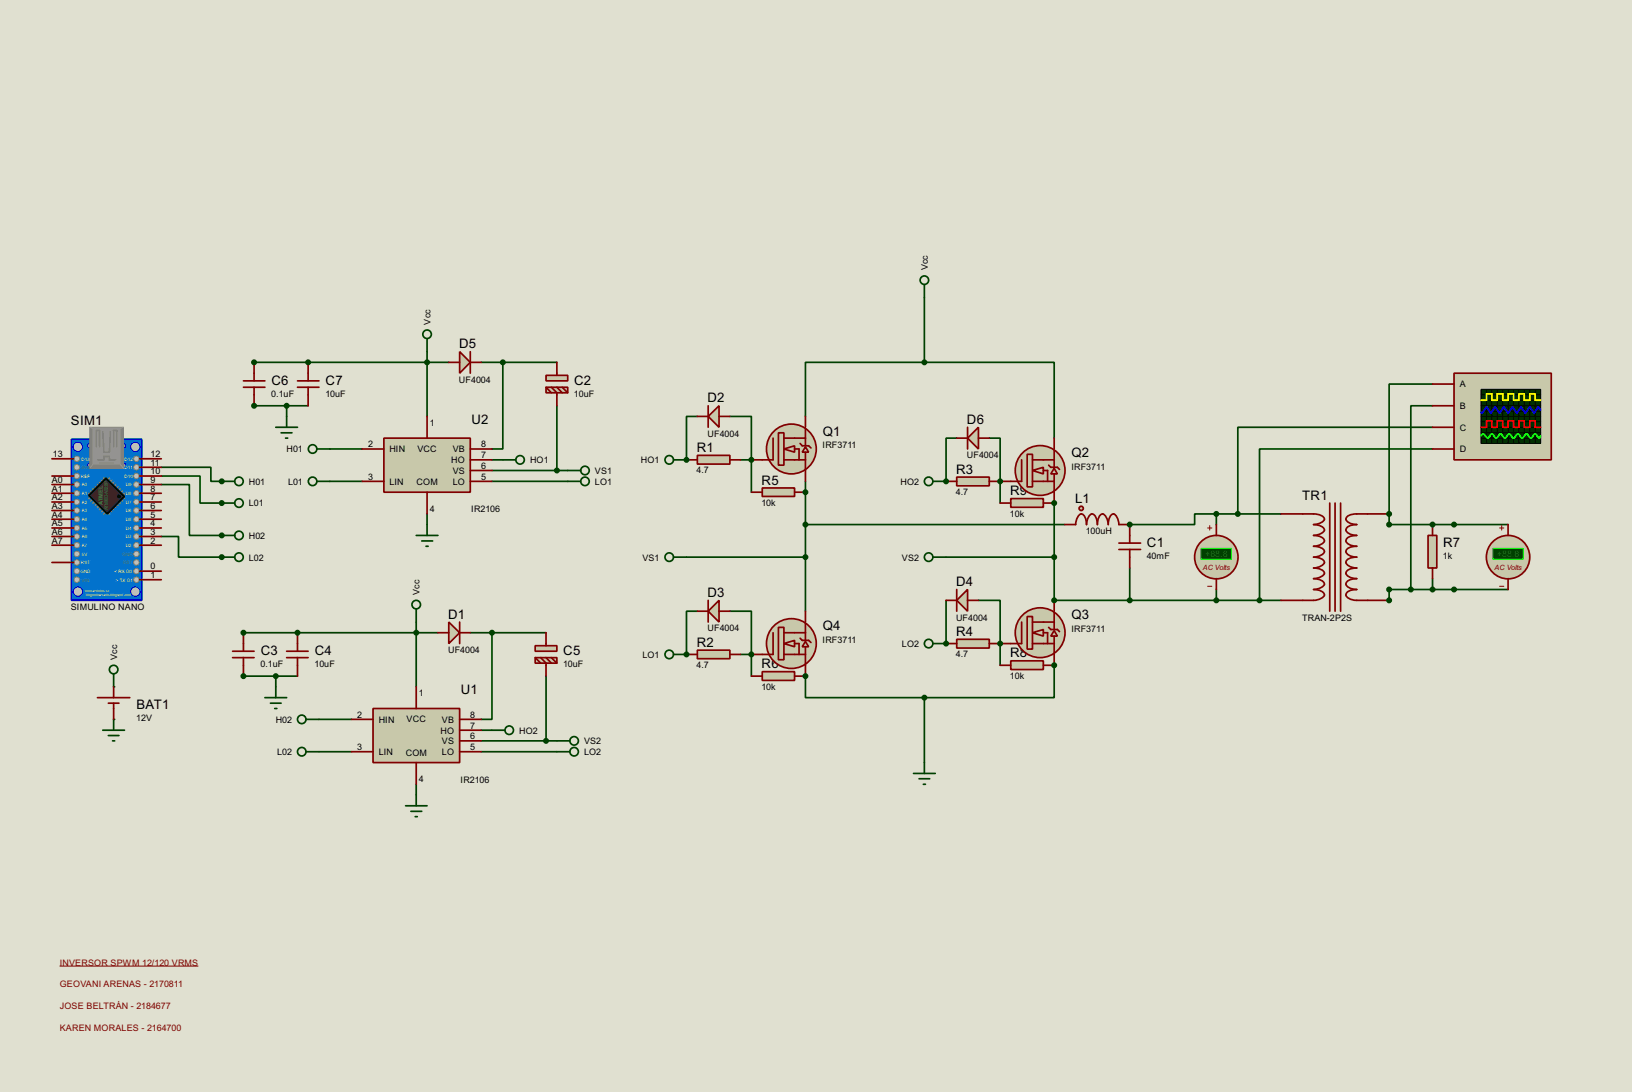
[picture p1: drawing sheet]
<svg xmlns="http://www.w3.org/2000/svg" width="383mm" height="256mm" viewBox="0 0 383 256" stroke-linecap="round" stroke-linejoin="round" font-family="sans-serif">
<path d="M0 0h383.5v256.5h-383.5z" fill="#e0e0d0"/>
<g fill="#004000">
<circle cx="59.7" cy="95.3" r=".2"/>
<circle cx="59.7" cy="85.1" r=".2"/>
</g>
<path d="M59.7 85.1h12.7" fill="none" stroke="#004000" stroke-width=".4"/>
<circle cx="72.4" cy="85.1" r=".2" fill="#004000"/>
<g fill="none" stroke="#004000" stroke-width=".4">
<path d="M59.7 95.3h12.7M67.4 95.3v2.5M72.4 85.1h33.1M100.4 82.6v15.2M113.1 85.1h17.8M118.2 85.1v20.4h-2.6M130.9 95.3v15.2M77.5 105.5h7.6M77.5 113.1h7.6M115.6 110.5h17.8M115.6 113.1h17.8M115.6 108h2.6"/>
<path d="M100.4 120.7v2.5"/>
</g>
<g fill="#004000">
<circle cx="26.7" cy="161.3" r=".2"/>
<circle cx="26.7" cy="169" r=".2"/>
<circle cx="57.2" cy="158.8" r=".2"/>
<circle cx="57.2" cy="148.6" r=".2"/>
</g>
<path d="M57.2 148.6h12.7" fill="none" stroke="#004000" stroke-width=".4"/>
<circle cx="69.9" cy="148.6" r=".2" fill="#004000"/>
<g fill="none" stroke="#004000" stroke-width=".4">
<path d="M37.9 109.8h11.7v3.3h2.5M57.2 158.8h12.7M64.8 158.8v2.5M69.9 148.6h33M97.8 146.1v15.2M110.5 148.6h17.8M115.6 148.6v20.4h-2.5M128.3 158.8v15.2M75 169h7.6M75 176.6h7.6M113.1 174h17.8M113.1 176.6h17.8"/>
<path d="M113.1 171.5h2.5M97.8 184.2v2.5"/>
</g>
<circle cx="52.1" cy="113.1" r=".2" fill="#004000"/>
<path d="M37.9 111.8h9.1v6.4h5.1" fill="none" stroke="#004000" stroke-width=".4"/>
<circle cx="52.1" cy="118.2" r=".2" fill="#004000"/>
<path d="M37.9 113.8h6.6v12h7.6" fill="none" stroke="#004000" stroke-width=".4"/>
<circle cx="52.1" cy="125.8" r=".2" fill="#004000"/>
<path d="M37.9 126h4.1v4.9h10.1" fill="none" stroke="#004000" stroke-width=".4"/>
<g fill="#004000">
<circle cx="52.1" cy="130.9" r=".2"/>
<circle cx="161.3" cy="108" r=".2"/>
</g>
<path d="M163.9 97.8h-2.6v10.2" fill="none" stroke="#004000" stroke-width=".4"/>
<g fill="#004000">
<circle cx="161.3" cy="108" r=".2"/>
<circle cx="222.3" cy="113.1" r=".2"/>
</g>
<path d="M224.8 102.9h-2.5v10.2" fill="none" stroke="#004000" stroke-width=".4"/>
<g fill="#004000">
<circle cx="222.3" cy="113.1" r=".2"/>
<circle cx="222.3" cy="151.2" r=".2"/>
</g>
<path d="M222.3 141v10.2" fill="none" stroke="#004000" stroke-width=".4"/>
<g fill="#004000">
<circle cx="222.3" cy="151.2" r=".2"/>
<circle cx="161.3" cy="153.7" r=".2"/>
</g>
<path d="M163.9 143.6h-2.6v10.1" fill="none" stroke="#004000" stroke-width=".4"/>
<circle cx="161.3" cy="153.7" r=".2" fill="#004000"/>
<path d="M171.5 97.8h5.1v10.2M174 108h2.6M176.6 108v7.6M217.2 163.9v15.2" fill="none" stroke="#004000" stroke-width=".4"/>
<g fill="#004000">
<circle cx="176.6" cy="108" r=".2"/>
<circle cx="235" cy="113.1" r=".2"/>
</g>
<path d="M232.5 102.9h2.5v15.3" fill="none" stroke="#004000" stroke-width=".4"/>
<g fill="#004000">
<circle cx="235" cy="113.1" r=".2"/>
<circle cx="247.7" cy="118.2" r=".2"/>
<circle cx="235" cy="151.2" r=".2"/>
</g>
<path d="M229.9 141h5.1v15.3" fill="none" stroke="#004000" stroke-width=".4"/>
<circle cx="235" cy="151.2" r=".2" fill="#004000"/>
<path d="M247.7 156.3v7.6h-30.5" fill="none" stroke="#004000" stroke-width=".4"/>
<circle cx="247.7" cy="156.3" r=".2" fill="#004000"/>
<path d="M171.5 143.6h5.1v10.1M174 153.7h2.6M176.6 153.7v5.1" fill="none" stroke="#004000" stroke-width=".4"/>
<circle cx="176.6" cy="153.7" r=".2" fill="#004000"/>
<path d="M189.3 158.8v5.1h27.9" fill="none" stroke="#004000" stroke-width=".4"/>
<circle cx="189.3" cy="158.8" r=".2" fill="#004000"/>
<path d="M336.6 95.3h-5.1v43.2h-5.1" fill="none" stroke="#004000" stroke-width=".4"/>
<circle cx="265.5" cy="123.2" r=".2" fill="#004000"/>
<path d="M265.5 123.2h15.2v-2.5h5.1v2.5" fill="none" stroke="#004000" stroke-width=".4"/>
<circle cx="326.4" cy="141" r=".2" fill="#004000"/>
<path d="M326.4 138.5v2.5" fill="none" stroke="#004000" stroke-width=".4"/>
<circle cx="326.4" cy="120.7" r=".2" fill="#004000"/>
<path d="M336.6 90.2h-10.2v33h15.3M341.7 138.5h12.7" fill="none" stroke="#004000" stroke-width=".4"/>
<circle cx="336.6" cy="123.2" r=".2" fill="#004000"/>
<path d="M217.2 69.9v15.2M217.2 85.1h30.5v17.8M217.2 85.1h-27.9v12.7M189.3 113.1v2.5M285.8 138.5v2.5M331.5 138.5h10.2M336.6 135.9v2.6M341.7 123.2h12.7" fill="none" stroke="#004000" stroke-width=".4"/>
<circle cx="189.3" cy="115.6" r=".2" fill="#004000"/>
<path d="M189.3 115.6v28M161.3 130.9h28M189.3 123.2h60.9" fill="none" stroke="#004000" stroke-width=".4"/>
<circle cx="247.7" cy="141" r=".2" fill="#004000"/>
<path d="M247.7 118.2v22.8h53.3M336.6 100.4h-45.7v20.3M336.6 105.5h-40.6v35.5M222.3 130.9h25.4M265.5 133.4v7.6M285.8 120.7h15.2" fill="none" stroke="#004000" stroke-width=".4"/>
<path d="M163.9 107h7.6v2h-7.6z" fill="#c8c8aa" stroke="#800000" stroke-width=".4"/>
<path d="M161.3 108h2.6M171.5 108h2.5" fill="none" stroke="#800000" stroke-width=".4"/>
<path d="M163.9 152.7h7.6v2h-7.6z" fill="#c8c8aa" stroke="#800000" stroke-width=".4"/>
<path d="M57.2 89.5h5.1M57.2 91h5.1M59.7 85.1v4.4M59.7 91v4.3M69.9 89.5h5.1M69.9 91h5.1M72.4 85.1v4.4M72.4 91v4.3M161.3 153.7h2.6M171.5 153.7h2.5" fill="none" stroke="#800000" stroke-width=".4"/>
<g fill="none" stroke="#004000" stroke-width=".4">
<path d="M100.4 79.6v3M67.4 97.8v2.6M64.8 100.4h5.1M66.1 101.7h2.5M67.1 102.9h.5M74.5 105.5h3M118.2 108h3M133.4 113.1h3.1M133.4 110.5h3.1M158.3 108h3M97.8 125.8h5.1M99.1 127.1h2.6"/>
<path d="M100.1 128.3h.5M100.4 123.2v2.6M158.3 130.9h3M158.3 153.7h3"/>
<circle cx="100.3" cy="78.5" r="1"/>
<circle cx="73.4" cy="105.5" r="1"/>
<circle cx="122.2" cy="108" r="1"/>
<circle cx="137.4" cy="113.1" r="1"/>
<circle cx="137.4" cy="110.5" r="1"/>
<circle cx="157.2" cy="108" r="1"/>
<circle cx="157.2" cy="130.9" r="1"/>
<circle cx="157.2" cy="153.7" r="1"/>
</g>
<g fill="#004000" stroke="#004000" stroke-width=".4">
<circle cx="59.7" cy="95.3" r=".5"/>
<circle cx="59.7" cy="85.1" r=".5"/>
<circle cx="72.4" cy="85.1" r=".5"/>
<circle cx="100.3" cy="85.1" r=".5"/>
<circle cx="67.3" cy="95.3" r=".5"/>
<circle cx="130.8" cy="110.5" r=".5"/>
<circle cx="118.1" cy="85.1" r=".5"/>
</g>
<path d="M108 82.6l2.5 2.5-2.5 2.6z" fill="#c8c8aa" stroke="#800000" stroke-width=".4"/>
<path d="M105.5 85.1h2.5M110.5 82.6v5.1M110.5 85.1h2.6" fill="none" stroke="#800000" stroke-width=".4"/>
<g fill="#c8c8aa" stroke="#800000" stroke-width=".4">
<path d="M128.3 88.2h5.1v1.3h-5.1z"/>
<path d="M128.3 91h5.1v1.3h-5.1z"/>
</g>
<path d="M128.3 91l1.3 1.3M129.6 91l1.3 1.3v3M130.9 85.1v3.1M130.9 91l1.2 1.3M132.1 91l1.3 1.3" fill="none" stroke="#800000" stroke-width=".4"/>
<g fill="none" stroke="#004000" stroke-width=".4">
<path d="M74.5 113.1h3"/>
<circle cx="73.4" cy="113.1" r="1"/>
</g>
<path d="M90.2 102.9h20.3v12.7h-20.3z" fill="#c8c8aa" stroke="#800000" stroke-width=".4"/>
<path d="M100.4 97.8v5.1M85.1 105.5h5.1M85.1 113.1h5.1M100.4 115.6v5.1M110.5 105.5h5.1M110.5 113.1h5.1M110.5 108h5.1M110.5 110.5h5.1M22.9 163.9h7.6M25.5 165.2h2.5M26.7 161.3v2.6M26.7 165.2v3.8" fill="none" stroke="#800000" stroke-width=".4"/>
<g fill="none" stroke="#004000" stroke-width=".4">
<path d="M52.1 113.1h3.1M52.1 118.2h3.1M26.7 158.3v3M24.2 171.5h5.1M25.5 172.8h2.5M26.5 174h.5M26.7 169v2.5"/>
<circle cx="56.1" cy="118.2" r="1"/>
<circle cx="56.1" cy="113.1" r="1"/>
<circle cx="26.7" cy="157.3" r="1"/>
</g>
<path d="M224.8 112.1h7.7v2h-7.7z" fill="#c8c8aa" stroke="#800000" stroke-width=".4"/>
<path d="M222.3 113.1h2.5M232.5 113.1h2.5" fill="none" stroke="#800000" stroke-width=".4"/>
<path d="M224.8 150.2h7.7v2h-7.7z" fill="#c8c8aa" stroke="#800000" stroke-width=".4"/>
<path d="M54.7 153h5M54.7 154.5h5M57.2 148.6v4.4M57.2 154.5v4.3M67.4 153h5M67.4 154.5h5M69.9 148.6v4.4M69.9 154.5v4.3M222.3 151.2h2.5M232.5 151.2h2.5" fill="none" stroke="#800000" stroke-width=".4"/>
<g fill="none" stroke="#004000" stroke-width=".4">
<path d="M219.3 113.1h3M219.3 130.9h3M97.8 143.1v3M219.3 151.2h3M62.3 163.9h5.1M63.6 165.2h2.5M64.6 166.4h.5M64.8 161.3v2.6M71.9 169h3.1M115.6 171.5h3.1M130.9 176.6h3M130.9 174h3"/>
<path d="M95.3 189.3h5.1M96.6 190.6h2.5M97.6 191.8h.5M97.8 186.7v2.6"/>
<circle cx="218.2" cy="113.1" r="1"/>
<circle cx="218.2" cy="130.9" r="1"/>
<circle cx="97.8" cy="142" r="1"/>
<circle cx="218.2" cy="151.2" r="1"/>
<circle cx="70.9" cy="169" r="1"/>
<circle cx="119.6" cy="171.5" r="1"/>
<circle cx="134.9" cy="174" r="1"/>
<circle cx="134.9" cy="176.6" r="1"/>
</g>
<g fill="#004000" stroke="#004000" stroke-width=".4">
<circle cx="57.2" cy="158.8" r=".5"/>
<circle cx="57.2" cy="148.6" r=".5"/>
<circle cx="69.9" cy="148.6" r=".5"/>
<circle cx="97.8" cy="148.6" r=".5"/>
<circle cx="64.8" cy="158.8" r=".5"/>
<circle cx="128.3" cy="174" r=".5"/>
<circle cx="115.6" cy="148.6" r=".5"/>
</g>
<path d="M105.5 146.1l2.5 2.5-2.5 2.6z" fill="#c8c8aa" stroke="#800000" stroke-width=".4"/>
<path d="M102.9 148.6h2.6M108 146.1v5.1M108 148.6h2.5" fill="none" stroke="#800000" stroke-width=".4"/>
<g fill="#c8c8aa" stroke="#800000" stroke-width=".4">
<path d="M125.8 151.7h5.1v1.3h-5.1z"/>
<path d="M125.8 154.5h5.1v1.3h-5.1z"/>
</g>
<path d="M125.8 154.5l1.3 1.3M127.1 154.5l1.2 1.3v3M128.3 148.6v3.1M128.3 154.5l1.3 1.3M129.6 154.5l1.3 1.3" fill="none" stroke="#800000" stroke-width=".4"/>
<g fill="none" stroke="#004000" stroke-width=".4">
<path d="M71.9 176.6h3.1"/>
<circle cx="70.9" cy="176.6" r="1"/>
</g>
<path d="M87.7 166.4h20.3v12.7h-20.3z" fill="#c8c8aa" stroke="#800000" stroke-width=".4"/>
<path d="M82.6 169h5.1M82.6 176.6h5.1M97.8 161.3v5.1M97.8 179.1v5.1M108 169h5.1M108 176.6h5.1M108 171.5h5.1M108 174h5.1" fill="none" stroke="#800000" stroke-width=".4"/>
<g fill="none" stroke="#004000" stroke-width=".4">
<path d="M52.1 125.8h3.1M52.1 130.9h3.1"/>
<circle cx="56.1" cy="130.9" r="1"/>
<circle cx="56.1" cy="125.8" r="1"/>
</g>
<path d="M179.1 114.6h7.6v2h-7.6z" fill="#c8c8aa" stroke="#800000" stroke-width=".4"/>
<path d="M176.6 115.6h2.5M186.7 115.6h2.6" fill="none" stroke="#800000" stroke-width=".4"/>
<path d="M179.1 157.8h7.6v2h-7.6z" fill="#c8c8aa" stroke="#800000" stroke-width=".4"/>
<path d="M176.6 158.8h2.5M186.7 158.8h2.6" fill="none" stroke="#800000" stroke-width=".4"/>
<path d="M237.5 155.2h7.7v2.1h-7.7z" fill="#c8c8aa" stroke="#800000" stroke-width=".4"/>
<path d="M235 156.3h2.5M245.2 156.3h2.5" fill="none" stroke="#800000" stroke-width=".4"/>
<path d="M237.5 117.1h7.7v2.1h-7.7z" fill="#c8c8aa" stroke="#800000" stroke-width=".4"/>
<path d="M235 118.2h2.5M245.2 118.2h2.5" fill="none" stroke="#800000" stroke-width=".4"/>
<path d="M166.4 97.8l2.6-2.5v5.1z" fill="#c8c8aa" stroke="#800000" stroke-width=".4"/>
<path d="M163.9 97.8h2.5M166.4 95.3v5.1M169 97.8h2.5" fill="none" stroke="#800000" stroke-width=".4"/>
<path d="M166.4 143.6l2.6-2.6v5.1z" fill="#c8c8aa" stroke="#800000" stroke-width=".4"/>
<path d="M163.9 143.6h2.5M166.4 141v5.1M169 143.6h2.5" fill="none" stroke="#800000" stroke-width=".4"/>
<path d="M227.4 138.5v5.1l-2.6-2.6z" fill="#c8c8aa" stroke="#800000" stroke-width=".4"/>
<path d="M224.8 138.5v5.1M222.3 141h2.5M227.4 141h2.5" fill="none" stroke="#800000" stroke-width=".4"/>
<path d="M229.9 100.4v5.1l-2.5-2.6z" fill="#c8c8aa" stroke="#800000" stroke-width=".4"/>
<path d="M224.8 102.9h2.6M227.4 100.4v5.1M229.9 102.9h2.6" fill="none" stroke="#800000" stroke-width=".4"/>
<path d="M16.8 103.2h16.5v37.8h-16.5z" fill-rule="evenodd" fill="#0272cc" stroke="#0000c0" stroke-width=".4"/>
<circle cx="18.3" cy="105" r="1.1" fill="#c0c0c0" stroke="#0000c0" stroke-width=".23"/>
<g fill="#939393" stroke="#0000c0" stroke-width=".23">
<circle cx="29" cy="104.7" r=".55"/>
<circle cx="21.1" cy="104.7" r=".55"/>
</g>
<circle cx="31.8" cy="105" r="1.1" fill="#c0c0c0" stroke="#0000c0" stroke-width=".23"/>
<g fill="#939393" stroke="#0000c0" stroke-width=".23">
<circle cx="29" cy="109.3" r=".55"/>
<circle cx="21.1" cy="109.3" r=".55"/>
</g>
<path d="M21.1 100.4h7.9v9.6h-7.9z" fill="#808080" stroke="#808080" stroke-width=".23"/>
<path d="M21.9 100.6h6.3v8.4h-6.3z" fill="#939393" stroke="#939393" stroke-width=".23"/>
<path d="M21.1 100.4l.8 .2M21.9 109l-.8 1M28.2 109l.8 1M29 100.4l-.8 .2" fill="none" stroke="#939393" stroke-width=".23"/>
<path d="M22.7 105v-3.9h.7v3.9M22.9 108h1.5v-.8h1.3v.8h1.5M24.2 101.4l.2 4.6M26 101.4l-.3 4.8h-1.3M26.7 105v-3.9h.8v3.9" fill="none" stroke="#808080" stroke-width=".4"/>
<path d="M23.4 108.8h3.3" fill="none" stroke="#808080" stroke-width=".23"/>
<g fill="#c0c0c0" stroke="#0000c0" stroke-width=".23">
<circle cx="31.8" cy="139" r="1.1"/>
<circle cx="18.3" cy="139" r="1.1"/>
</g>
<g fill="none" stroke="#808080" stroke-width=".45">
<path d="M20.9 115.9l.5 .5M21.4 116.6l-.5 .5M21.4 115.4l.5 .5M21.9 117.1l-.5 .6M21.9 114.9l.5 .5M22.4 117.7l-.5 .5M22.4 114.4l.5 .5M22.9 118.2l-.5 .5M22.9 113.8l.5 .6M23.4 118.7l-.5 .5M23.4 113.3l.5 .5M23.9 119.2l-.5 .5"/>
<path d="M23.9 112.8l.5 .5M24.4 119.7l-.5 .5M24.4 112.3l.5 .5M25.7 112.3l-.5 .5M25.7 119.7l.5 .5M26.2 112.8l-.5 .5M26.2 119.2l.5 .5M26.7 113.3l-.5 .5M26.7 118.7l.5 .5M27.2 113.8l-.5 .6M27.2 118.2l.5 .5M27.7 114.4l-.5 .5"/>
<path d="M27.7 117.7l.5 .5M28.2 114.9l-.5 .5M28.2 117.1l.6 .6M28.8 115.4l-.6 .5M28.8 116.6l.5 .5M29.3 115.9l-.5 .5M24.9 120.2l-.5 .5M25.2 120.2l.5 .5"/>
</g>
<path d="M20.9 116.4l4-4.1 4.4 4.3-4.1 4.1z" fill-rule="evenodd" fill="#2c2c2c" stroke="#000" stroke-width=".4"/>
<circle cx="27.9" cy="116.6" r=".3" fill="#000" stroke="#000" stroke-width=".23"/>
<g fill="#c0c0c0" stroke="#808080" stroke-width=".25">
<circle cx="32" cy="109.8" r=".65"/>
<circle cx="32" cy="107.8" r=".65"/>
<circle cx="32" cy="111.8" r=".65"/>
<circle cx="32" cy="113.8" r=".65"/>
<circle cx="32" cy="117.9" r=".65"/>
<circle cx="32" cy="115.9" r=".65"/>
<circle cx="32" cy="119.9" r=".65"/>
<circle cx="32" cy="122" r=".65"/>
<circle cx="32" cy="126" r=".65"/>
<circle cx="32" cy="124" r=".65"/>
<circle cx="32" cy="128.1" r=".65"/>
<circle cx="32" cy="130.1" r=".65"/>
<circle cx="32" cy="134.2" r=".65"/>
<circle cx="32" cy="132.1" r=".65"/>
<circle cx="32" cy="136.2" r=".65"/>
<circle cx="18" cy="109.8" r=".65"/>
<circle cx="18" cy="107.8" r=".65"/>
<circle cx="18" cy="111.8" r=".65"/>
<circle cx="18" cy="113.8" r=".65"/>
<circle cx="18" cy="117.9" r=".65"/>
<circle cx="18" cy="115.9" r=".65"/>
<circle cx="18" cy="119.9" r=".65"/>
<circle cx="18" cy="122" r=".65"/>
<circle cx="18" cy="126" r=".65"/>
<circle cx="18" cy="124" r=".65"/>
<circle cx="18" cy="128.1" r=".65"/>
<circle cx="18" cy="130.1" r=".65"/>
<circle cx="18" cy="134.2" r=".65"/>
<circle cx="18" cy="132.1" r=".65"/>
<circle cx="18" cy="136.2" r=".65"/>
</g>
<g fill="none" stroke="#800000" stroke-width=".4">
<path d="M12.2 119.9h5.1M12.2 117.9h5.1M12.2 115.9h5.1M12.2 113.8h5.1M12.2 111.8h5.1M12.2 107.8h5.1M32.8 119.9h5.1M32.8 117.9h5.1M32.8 115.9h5.1M32.8 113.8h5.1M32.8 111.8h5.1M32.8 109.8h5.1"/>
<path d="M32.8 107.8h5.1M12.2 128.1h5.1M12.2 126h5.1M12.2 124h5.1M12.2 122h5.1M12.2 132.1h5.1M32.8 134.2h5.1M32.8 136.2h5.1M32.8 128.1h5.1M32.8 126h5.1M32.8 124h5.1M32.8 122h5.1"/>
</g>
<g fill="#004000" stroke="#004000" stroke-width=".4">
<circle cx="52.1" cy="113.1" r=".5"/>
<circle cx="52.1" cy="118.2" r=".5"/>
<circle cx="52.1" cy="125.8" r=".5"/>
<circle cx="52.1" cy="130.9" r=".5"/>
<circle cx="161.3" cy="108" r=".5"/>
<circle cx="222.3" cy="113.1" r=".5"/>
<circle cx="222.3" cy="151.2" r=".5"/>
<circle cx="161.3" cy="153.7" r=".5"/>
<circle cx="217.2" cy="163.9" r=".5"/>
</g>
<path d="M217.2 179.1v2.6M214.7 181.7h5.1M216 182.9h2.5M217 184.2h.5" fill="none" stroke="#004000" stroke-width=".4"/>
<g fill="#c8c8aa" stroke="#800000" stroke-width=".4">
<path d="M184.2 105.5l2.5-.8v1.5z"/>
<circle cx="185.9" cy="105.5" r="5.9"/>
</g>
<path d="M182.9 101.7h1.3v7.6h-1.3z" fill="#c8c8aa" stroke="#800000" stroke-width=".4"/>
<path d="M181.7 102.9v5.1h-2.6M184.2 108h5.1M184.2 102.9h5.1M186.7 105.5h1.1v2.5" fill="none" stroke="#800000" stroke-width=".4"/>
<path d="M189.3 105l.7 1.2h-1.5z" fill="#c8c8aa" stroke="#800000" stroke-width=".4"/>
<path d="M189.3 97.8v2.6M176.6 108h2.5M188 104.2l.5 .5h1.5l.6 .5M189.3 100.6v4.1M189.3 106.2v6.9" fill="none" stroke="#800000" stroke-width=".4"/>
<circle cx="176.5" cy="108" r=".5" fill="#004000" stroke="#004000" stroke-width=".4"/>
<g fill="#c8c8aa" stroke="#800000" stroke-width=".4">
<path d="M242.6 110.5l2.6-.7v1.5z"/>
<circle cx="244.4" cy="110.5" r="5.9"/>
</g>
<path d="M241.4 106.7h1.2v7.7h-1.2z" fill="#c8c8aa" stroke="#800000" stroke-width=".4"/>
<path d="M240.1 108v5.1h-2.6M242.6 113.1h5.1M242.6 108h5.1M245.2 110.5h1v2.6" fill="none" stroke="#800000" stroke-width=".4"/>
<path d="M247.7 110l.8 1.3h-1.6z" fill="#c8c8aa" stroke="#800000" stroke-width=".4"/>
<path d="M235 113.1h2.5M246.4 109.3l.5 .5h1.6l.5 .5M247.7 102.9v2.6M247.7 105.7v4.1M247.7 111.3v6.9" fill="none" stroke="#800000" stroke-width=".4"/>
<g fill="#004000" stroke="#004000" stroke-width=".4">
<circle cx="235" cy="113.1" r=".5"/>
<circle cx="247.7" cy="118.2" r=".5"/>
</g>
<g fill="#c8c8aa" stroke="#800000" stroke-width=".4">
<path d="M242.6 148.6l2.6-.7v1.5z"/>
<circle cx="244.4" cy="148.6" r="5.9"/>
</g>
<path d="M241.4 144.8h1.2v7.7h-1.2z" fill="#c8c8aa" stroke="#800000" stroke-width=".4"/>
<path d="M240.1 146.1v5.1h-2.6M242.6 151.2h5.1M242.6 146.1h5.1M245.2 148.6h1v2.6" fill="none" stroke="#800000" stroke-width=".4"/>
<path d="M247.7 148.1l.8 1.3h-1.6z" fill="#c8c8aa" stroke="#800000" stroke-width=".4"/>
<path d="M235 151.2h2.5M246.4 147.4l.5 .5h1.6l.5 .5M247.7 141v2.6M247.7 143.8v4.1M247.7 149.4v6.9" fill="none" stroke="#800000" stroke-width=".4"/>
<g fill="#004000" stroke="#004000" stroke-width=".4">
<circle cx="235" cy="151.2" r=".5"/>
<circle cx="247.7" cy="156.3" r=".5"/>
</g>
<g fill="#c8c8aa" stroke="#800000" stroke-width=".4">
<path d="M184.2 151.2l2.5-.8v1.5z"/>
<circle cx="185.9" cy="151.2" r="5.9"/>
</g>
<path d="M182.9 147.4h1.3v7.6h-1.3z" fill="#c8c8aa" stroke="#800000" stroke-width=".4"/>
<path d="M181.7 148.6v5.1h-2.6M184.2 153.7h5.1M184.2 148.6h5.1M186.7 151.2h1.1v2.5" fill="none" stroke="#800000" stroke-width=".4"/>
<path d="M189.3 150.7l.7 1.2h-1.5z" fill="#c8c8aa" stroke="#800000" stroke-width=".4"/>
<path d="M176.6 153.7h2.5M188 149.9l.5 .5h1.5l.6 .5M189.3 143.6v2.5M189.3 146.4v4M189.3 151.9v6.9" fill="none" stroke="#800000" stroke-width=".4"/>
<g fill="#004000" stroke="#004000" stroke-width=".4">
<circle cx="176.5" cy="153.7" r=".5"/>
<circle cx="189.2" cy="158.8" r=".5"/>
</g>
<circle cx="285.8" cy="130.9" r="5.1" fill="#c8c8aa" stroke="#800000" stroke-width=".4"/>
<path d="M283.8 124h1M283.8 137.7h1M284.3 123.5v1" fill="none" stroke="#800000" stroke-width=".23"/>
<path d="M282.2 128.8h7.2v2.6h-7.2z" fill="#004000" stroke="#0f0" stroke-width=".23"/>
<path d="M285.8 123.2v2.6M285.8 135.9v2.6" fill="none" stroke="#800000" stroke-width=".4"/>
<circle cx="354.3" cy="130.9" r="5.1" fill="#c8c8aa" stroke="#800000" stroke-width=".4"/>
<path d="M352.4 124h1M352.4 137.7h1M352.9 123.5v1" fill="none" stroke="#800000" stroke-width=".23"/>
<path d="M350.8 128.8h7.1v2.6h-7.1z" fill="#004000" stroke="#0f0" stroke-width=".23"/>
<path d="M354.4 123.2v2.6M354.4 135.9v2.6" fill="none" stroke="#800000" stroke-width=".4"/>
<g fill="#004000" stroke="#004000" stroke-width=".4">
<circle cx="326.4" cy="123.2" r=".5"/>
<circle cx="326.4" cy="138.5" r=".5"/>
</g>
<path d="M341.7 87.7h22.8v20.3h-22.8z" fill="#c8c8aa" stroke="#800000" stroke-width=".4"/>
<path d="M348 91.5h14v12.7h-14z" fill="#003000" stroke="#000" stroke-width=".25"/>
<g fill="none" stroke="#000" stroke-width=".23">
<path d="M348 95.3h14M348 92.8h14M348 94h14M348 96.6h14M348 99.1h14M348 97.8h14M349.3 91.5v12.7M350.6 91.5v12.7M351.8 91.5v12.7M353.1 91.5v12.7M354.4 91.5v12.7M355.7 91.5v12.7"/>
<path d="M356.9 91.5v12.7M358.2 91.5v12.7M359.5 91.5v12.7M360.7 91.5v12.7M348 100.4h14M348 101.7h14M348 102.9h14"/>
</g>
<path d="M348 94h1.3v-1.5h1.3v1.5h1.2v-1.5h1.3v1.5h1.3v-1.5h1.3v1.5h1.2v-1.5h1.3v1.5h1.3v-1.5h1.2v1.5h1.3" fill="none" stroke="#ff0" stroke-width=".4"/>
<path d="M348 100.4h1.3v-1.5h1.3v1.5h1.2v-1.5h1.3v1.5h1.3v-1.5h1.3v1.5h1.2v-1.5h1.3v1.5h1.3v-1.5h1.2v1.5h1.3" fill="none" stroke="#f00" stroke-width=".4"/>
<path d="M362 96.3l-.5-.7-1 1.5-1-1.5-1.1 1.5-1-1.5-1 1.5-1-1.5-1 1.5-1-1.5-1 1.5-1.1-1.5-1 1.5-1-1.5-1 1.5-.3-.3" fill="none" stroke="#00f" stroke-width=".4"/>
<path d="M348 102.4l.3-.4a.6 .6 0 0 1 .8 .5l.5 .4 .4-.4a.58 .58 0 0 1 .6-.6 .58 .58 0 0 1 .5 .6l.5 .4 .5-.5a.54 .54 0 0 1 .7-.4l.2 .3a.58 .58 0 0 0 .6 .6 .58 .58 0 0 0 .6-.6l.4-.4 .5 .5a.54 .54 0 0 0 .8 .4l.2-.3a.58 .58 0 0 1 .6-.6 .58 .58 0 0 1 .5 .6l.5 .4 .5-.5a.54 .54 0 0 1 .7-.4l.8 .9 1-1 1.1 1 .2-.5" fill="none" stroke="#0f0" stroke-width=".4"/>
<path d="M336.6 90.2h5.1M336.6 95.3h5.1M336.6 100.4h5.1M336.6 105.5h5.1M252.8 123.2a2.58 2.58 0 0 1 1.3-2.5 2.27 2.27 0 0 1 1.2 2.5 2.65 2.65 0 0 1 1.3-2.5 2.24 2.24 0 0 1 1.3 2.5v-.6a2.01 2.01 0 0 1 1.2-1.9 2.66 2.66 0 0 1 1.3 2.5v-.6a2.01 2.01 0 0 1 1.3-1.9 2.65 2.65 0 0 1 1.2 2.5" fill="none" stroke="#800000" stroke-width=".4"/>
<circle cx="331.5" cy="138.5" r=".5" fill="#004000" stroke="#004000" stroke-width=".4"/>
<circle cx="254" cy="119.4" r=".5" fill="#c8c8aa" stroke="#800000" stroke-width=".4"/>
<path d="M312.5 118.2v25.4M313.7 118.2v25.4M315 118.2v25.4M250.2 123.2h2.6M262.9 123.2h2.6v4.4M262.9 127.6h5.1M262.9 129.1h5.1M265.5 129.1v4.3M301 120.7h8.3a2.08 2.08 0 0 1 1.9 1.3 2.75 2.75 0 0 1-2.5 1.2 2.37 2.37 0 0 1 2.5 1.3 2.75 2.75 0 0 1-2.5 1.3h.6a2.04 2.04 0 0 1 1.9 1.3 2.75 2.75 0 0 1-2.5 1.2h.6a2.08 2.08 0 0 1 1.9 1.3 2.67 2.67 0 0 1-2.5 1.3h.6a2.08 2.08 0 0 1 1.9 1.2 2.76 2.76 0 0 1-2.5 1.3h.6a2.08 2.08 0 0 1 1.9 1.3 2.75 2.75 0 0 1-2.5 1.2 2.37 2.37 0 0 1 2.5 1.3 2.75 2.75 0 0 1-2.5 1.3h.6a2.04 2.04 0 0 1 1.9 1.3 2.75 2.75 0 0 1-2.5 1.2h-7.7M326.4 120.7h-7.6a2.15 2.15 0 0 0-2.5 1.3 2.45 2.45 0 0 0 2.5 1.2 2.17 2.17 0 0 0-2.5 1.3 2.45 2.45 0 0 0 2.5 1.3 2.12 2.12 0 0 0-2.5 1.3 2.45 2.45 0 0 0 2.5 1.2 2.15 2.15 0 0 0-2.5 1.3 2.4 2.4 0 0 0 2.5 1.3 2.15 2.15 0 0 0-2.5 1.2 2.47 2.47 0 0 0 2.5 1.3 2.15 2.15 0 0 0-2.5 1.3 2.45 2.45 0 0 0 2.5 1.2 2.17 2.17 0 0 0-2.5 1.3 2.45 2.45 0 0 0 2.5 1.3 2.12 2.12 0 0 0-2.5 1.3 2.45 2.45 0 0 0 2.5 1.2h7.6" fill="none" stroke="#800000" stroke-width=".4"/>
<g fill="#004000" stroke="#004000" stroke-width=".4">
<circle cx="265.4" cy="123.2" r=".5"/>
<circle cx="285.8" cy="120.7" r=".5"/>
<circle cx="326.4" cy="141" r=".5"/>
<circle cx="326.4" cy="120.7" r=".5"/>
<circle cx="341.6" cy="123.2" r=".5"/>
</g>
<g fill="none" stroke="#004000" stroke-width=".4">
<path d="M217.2 66.9v3"/>
<circle cx="217.2" cy="65.8" r="1"/>
</g>
<path d="M335.6 125.8h2v7.6h-2z" fill="#c8c8aa" stroke="#800000" stroke-width=".4"/>
<path d="M336.6 123.2v2.6M336.6 133.4v2.5" fill="none" stroke="#800000" stroke-width=".4"/>
<g fill="#004000" stroke="#004000" stroke-width=".4">
<circle cx="336.6" cy="123.2" r=".5"/>
<circle cx="336.6" cy="138.5" r=".5"/>
<circle cx="217.2" cy="85.1" r=".5"/>
<circle cx="341.6" cy="138.5" r=".5"/>
<circle cx="285.8" cy="141" r=".5"/>
<circle cx="189.2" cy="115.6" r=".5"/>
<circle cx="189.2" cy="130.9" r=".5"/>
<circle cx="189.2" cy="123.2" r=".5"/>
<circle cx="247.7" cy="141" r=".5"/>
<circle cx="265.4" cy="141" r=".5"/>
<circle cx="247.7" cy="130.9" r=".5"/>
<circle cx="290.8" cy="120.7" r=".5"/>
<circle cx="295.9" cy="141" r=".5"/>
</g>
<path d="M14 226.9h32.6" fill="none" stroke="#800000" stroke-width=".23"/>
<g font-size="3.5">
<text x="107.9" y="81.8">D5</text>
<text x="63.8" y="90.4">C6</text>
<text x="76.5" y="90.4">C7</text>
<text x="134.9" y="90.4">C2</text>
<text x="166.3" y="94.5">D2</text>
<text x="16.7" y="99.7">SIM1</text>
<text x="110.8" y="99.6">U2</text>
<text x="227.2" y="99.6">D6</text>
<text x="163.7" y="106.2">R1</text>
<text x="193.3" y="102.3">Q1</text>
<text x="251.8" y="107.4">Q2</text>
<text x="179" y="113.8">R5</text>
<text x="224.7" y="111.3">R3</text>
<text x="237.4" y="116.3">R9</text>
<text x="252.6" y="118.1">L1</text>
<text x="306" y="117.4">TR1</text>
<text x="269.5" y="128.5">C1</text>
<text x="339.1" y="128.5">R7</text>
<text x="224.7" y="137.7">D4</text>
<text x="166.3" y="140.2">D3</text>
<text x="105.3" y="145.3">D1</text>
<text x="193.3" y="148">Q4</text>
<text x="224.7" y="149.4">R4</text>
<text x="251.8" y="145.5">Q3</text>
<text x="61.3" y="153.9">C3</text>
<text x="74" y="153.9">C4</text>
<text x="132.4" y="153.9">C5</text>
<text x="163.7" y="151.9">R2</text>
<text x="237.4" y="154.4">R8</text>
<text x="179" y="157">R6</text>
<text x="32.1" y="166.6">BAT1</text>
<text x="108.3" y="163.1">U1</text>
</g>
<g font-size="2.4">
<text x="218" y="63.5" transform="rotate(-90 218 63.5)">Vcc</text>
<text x="101.2" y="76.2" transform="rotate(-90 101.2 76.2)">Vcc</text>
<text x="107.8" y="89.9">UF4004</text>
<text x="63.8" y="93.3">0.1uF</text>
<text x="76.5" y="93.3">10uF</text>
<text x="134.9" y="93.3">10uF</text>
<text x="343" y="91">A</text>
<text x="101" y="100">1</text>
<text x="343" y="96.1">B</text>
<text x="343" y="101.2">C</text>
<text x="12.5" y="107.4">13</text>
<text x="35.4" y="107.4">12</text>
<text x="67.3" y="106.3">H01</text>
<text x="86.5" y="105.1">2</text>
<text x="91.5" y="106.3">HIN</text>
<text x="98.1" y="106.2">VCC</text>
<text x="106.4" y="106.3">VB</text>
<text x="113.1" y="105.1">8</text>
<text x="113.1" y="107.6">7</text>
<text x="166.2" y="102.6">UF4004</text>
<text x="193.3" y="105.2">IRF3711</text>
<text x="227.2" y="107.7">UF4004</text>
<text x="343" y="106.3">D</text>
<text x="12.2" y="113.4">A0</text>
<text x="35.4" y="113.4">9</text>
<text x="35.4" y="111.4">10</text>
<text x="35.4" y="109.4">11</text>
<text x="58.5" y="113.9">H01</text>
<text x="67.7" y="113.9">L01</text>
<text x="86.5" y="112.7">3</text>
<text x="91.5" y="113.9">LIN</text>
<text x="97.9" y="114">COM</text>
<text x="106" y="108.8">HO</text>
<text x="106.4" y="111.3">VS</text>
<text x="106.4" y="113.9">LO</text>
<text x="113.1" y="110.1">6</text>
<text x="113.1" y="112.7">5</text>
<text x="124.5" y="108.8">HO1</text>
<text x="139.8" y="113.9">LO1</text>
<text x="139.8" y="111.3">VS1</text>
<text x="150.6" y="108.8">HO1</text>
<text x="163.7" y="111.2">4.7</text>
<text x="211.6" y="113.9">HO2</text>
<text x="251.7" y="110.3">IRF3711</text>
<text x="12.2" y="119.5">A3</text>
<text x="12.2" y="117.5">A2</text>
<text x="12.2" y="115.5">A1</text>
<text x="35.4" y="119.5">6</text>
<text x="35.4" y="117.5">7</text>
<text x="35.4" y="115.5">8</text>
<text x="58.5" y="119">L01</text>
<text x="178.9" y="118.8">10k</text>
<text x="224.6" y="116.3">4.7</text>
<text x="12.2" y="123.6">A5</text>
<text x="12.2" y="121.6">A4</text>
<text x="12.2" y="125.6">A6</text>
<text x="35.4" y="125.6">3</text>
<text x="35.4" y="123.6">4</text>
<text x="35.4" y="121.6">5</text>
<text x="101" y="120.2">4</text>
<text x="110.7" y="120.4">IR2106</text>
<text x="237.3" y="121.4">10k</text>
<text x="255.1" y="125.4">100uH</text>
<text x="12.2" y="127.7">A7</text>
<text x="35.4" y="127.7">2</text>
<text x="58.5" y="126.6">H02</text>
<text x="58.5" y="131.7">L02</text>
<text x="150.9" y="131.7">VS1</text>
<text x="211.9" y="131.7">VS2</text>
<text x="269.5" y="131.4">40mF</text>
<text x="339.1" y="131.4">1k</text>
<text x="35.4" y="133.8">0</text>
<text x="35.4" y="135.8">1</text>
<text x="16.6" y="143.2">SIMULINO NANO</text>
<text x="98.6" y="139.7" transform="rotate(-90 98.6 139.7)">Vcc</text>
<text x="166.2" y="148.3">UF4004</text>
<text x="224.6" y="145.8">UF4004</text>
<text x="251.7" y="148.4">IRF3711</text>
<text x="305.9" y="145.8">TRAN-2P2S</text>
<text x="27.5" y="154.9" transform="rotate(-90 27.5 154.9)">Vcc</text>
<text x="105.3" y="153.4">UF4004</text>
<text x="150.9" y="154.5">LO1</text>
<text x="193.3" y="150.9">IRF3711</text>
<text x="211.9" y="152">LO2</text>
<text x="224.6" y="154.4">4.7</text>
<text x="61.2" y="156.8">0.1uF</text>
<text x="73.9" y="156.8">10uF</text>
<text x="132.3" y="156.8">10uF</text>
<text x="163.7" y="156.9">4.7</text>
<text x="237.3" y="159.5">10k</text>
<text x="98.5" y="163.5">1</text>
<text x="178.9" y="162">10k</text>
<text x="32" y="169.5">12V</text>
<text x="64.8" y="169.8">H02</text>
<text x="84" y="168.6">2</text>
<text x="89" y="169.8">HIN</text>
<text x="95.5" y="169.7">VCC</text>
<text x="103.5" y="172.3">HO</text>
<text x="103.8" y="169.8">VB</text>
<text x="110.5" y="168.6">8</text>
<text x="110.5" y="171.1">7</text>
<text x="110.5" y="173.6">6</text>
<text x="122" y="172.3">HO2</text>
<text x="65.1" y="177.4">L02</text>
<text x="84" y="176.2">3</text>
<text x="89" y="177.4">LIN</text>
<text x="95.3" y="177.5">COM</text>
<text x="103.8" y="174.8">VS</text>
<text x="103.8" y="177.4">LO</text>
<text x="110.5" y="176.2">5</text>
<text x="137.2" y="177.4">LO2</text>
<text x="137.2" y="174.8">VS2</text>
<text x="98.5" y="183.7">4</text>
<text x="108.2" y="183.9">IR2106</text>
</g>
<g font-size="2.4" fill="#008000">
<text x="283.2" y="130.9">+88.8</text>
<text x="351.7" y="130.9">+88.8</text>
</g>
<g font-size="2.4" fill="#800000">
<text x="14" y="226.8">INVERSOR SPWM 12/120 VRMS</text>
<text x="14" y="231.9">GEOVANI ARENAS - 2170811</text>
<text x="14" y="237">JOSE BELTRÁN - 2184677</text>
<text x="14" y="242.1">KAREN MORALES - 2164700</text>
</g>
<g font-size="1.9" fill="#800000">
<text x="282.6" y="133.8">AC Volts</text>
<text x="351.2" y="133.8">AC Volts</text>
</g>
<text font-size="1.5" fill="#808000" x="24.2" y="118.5" transform="rotate(-90 24.2 118.5)">ATMEL</text>
<g font-size="1.2" fill="#fff">
<text x="19" y="112.3">REF</text>
<text x="19.1" y="108.2">D13</text>
<text x="29.3" y="108.2">D12</text>
<text x="29.3" y="110.2">D11</text>
<text x="29.3" y="112.3">D10</text>
<text x="19.2" y="118.4">A2</text>
<text x="19.2" y="116.3">A1</text>
<text x="19.2" y="114.3">A0</text>
<text x="29.6" y="114.3">D9</text>
<text x="29.6" y="116.3">D8</text>
<text x="29.6" y="118.4">D7</text>
<text x="19.2" y="124.5">A5</text>
<text x="19.2" y="122.4">A4</text>
<text x="19.2" y="120.4">A3</text>
<text x="29.6" y="120.4">D6</text>
<text x="29.6" y="122.4">D5</text>
<text x="29.6" y="124.5">D4</text>
<text x="19.2" y="130.6">5V</text>
<text x="19.2" y="128.5">A7</text>
<text x="19.2" y="126.5">A6</text>
<text x="29.6" y="126.5">D3</text>
<text x="29.6" y="128.5">D2</text>
<text x="18.9" y="134.6">GND</text>
<text x="19" y="132.6">RST</text>
<text x="26.9" y="134.6">&lt; RX D0</text>
<text x="27.3" y="136.6">&gt; TX D1</text>
</g>
<g font-size="1.2" fill="#808080">
<text x="19.2" y="110.2">3V3</text>
<text x="28.8" y="130.6">GND</text>
<text x="19.2" y="136.6">VIN</text>
<text x="28.9" y="132.6">RST</text>
</g>
<text font-size="1.2" fill="#808000" x="25.4" y="119.8" transform="rotate(-90 25.4 119.8)">ATMEGA328P</text>
<g font-size="1" fill="#fff">
<text x="20" y="139.1">www.arduino.cc</text>
<text x="20.2" y="139.9">blogembarcado.blogspot.com</text>
</g>
</svg>
